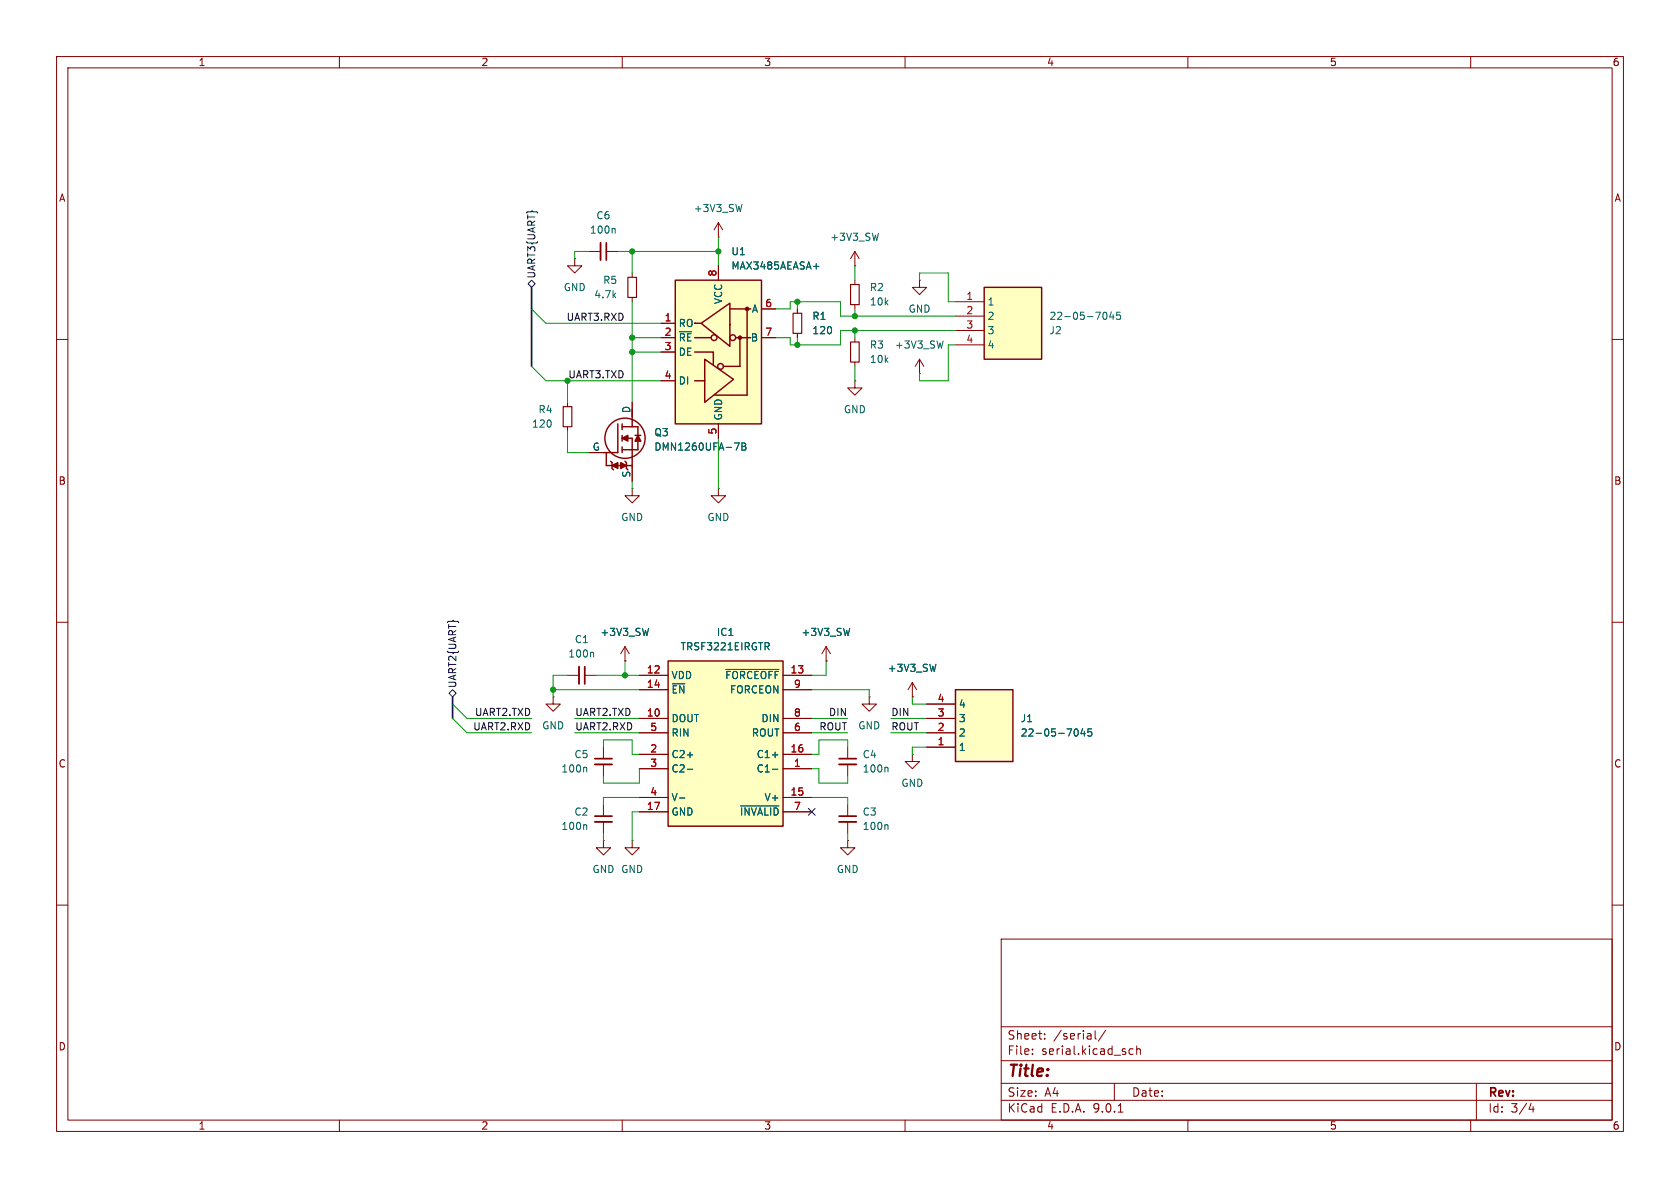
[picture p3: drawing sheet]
<svg xmlns="http://www.w3.org/2000/svg" width="297mm" height="210mm" viewBox="0 0 297 210" stroke-linecap="round" stroke-linejoin="round" font-family="sans-serif">
<g fill="none" stroke="#840000" stroke-width=".18">
<path d="M10 10h277v190h-277zM12 12h273v186h-273zM60 10v2M110 10v2M160 10v2M210 10v2M260 10v2M127 39.4l-.8 1.2M127 39.4l.8 1.2M127 39.4v2.5M101.6 45.7v1.3h1.3l-1.3 1.3-1.3-1.3h1.3M101.6 45.7h.1"/>
<path d="M104.1 44.5h2.1M107.2 44.5h2M127 41.9h.1M10 60h2M100.3 71.1v.8M100.3 75.4v.8M285 60h2M10 110h2M146 116.8h.1M146 114.3l-.7 1.3M146 114.3l.8 1.3M146 114.3v2.5"/>
<path d="M285 110h2M97.8 123.2v1.3h1.3l-1.3 1.2-1.3-1.2h1.3M97.8 123.2h.1M149.9 148.6v1.3h1.2l-1.2 1.2-1.3-1.2h1.3M149.9 148.6h.1M10 160h2M177 166h108v32h-108zM285 160h2M60 198v2M110 198v2M160 198v2M177 194.5h108"/>
<path d="M177 191.5h108M177 187.5h108M177 181.5h108M182.5 186.3v.1M182.5 185.5v.1M184.7 183.6v.1M184.7 182.8v.1M193.6 182.2v1.3l.2 .2M195.5 182.1l-1.3 2M197 191.5v3M197.7 196.6h.8M200.3 185.5l-.4-.1-.3 .3v.4l.1 .2h.6"/>
<path d="M201 185.5l.2-.1 .3 .1 .1 .9M201 184.9v1.5M210 198v2M260 198v2M261 191.5v6.5M270.7 195l-.4 1.1h.9M271 195.6v1"/>
</g>
<path d="M99.6 71.9h1.5v3.5h-1.5z" fill="none" stroke="#840000" stroke-width=".2"/>
<path d="M107.2 42.9v3.1" fill="none" stroke="#840000" stroke-width=".3"/>
<path d="M106.2 42.9v3.1" fill="none" stroke="#840000" stroke-width=".33"/>
<path d="M131.2 36.1l-.3 1.3M108.6 40.4l.2 .2v.6M150.2 111.1l-.3 1.2" fill="none" stroke="#006464" stroke-width=".18"/>
<path d="M168.9 121.9h10.2v12.7h-10.2z" fill="#ffffc2"/>
<path d="M168.9 121.9h10.2v12.7h-10.2z" fill="none" stroke="#840000" stroke-width=".25"/>
<path d="M106.7 132.1v2M106.7 135.1v2.1M163.8 132.1h5.1M163.8 129.5h5.1M163.8 127h5.1M163.8 124.5h5.1" fill="none" stroke="#840000" stroke-width=".18"/>
<path d="M103.5 135.6l.2 .2v.7M189.9 129.3l.1-.3 .2-.2a.68 .68 0 0 1 .4 .7 .68 .68 0 0 1-.4 .6l-.2-.1-.1-.4M191.4 128.8l-.3 .9h.8M191.7 129.3v.8M193 128.8h-.6l-.1 .7 .2-.2 .4 .1 .1 .2v.4l-.2 .1-.5-.1" fill="none" stroke="#006464" stroke-width=".18"/>
<path d="M105.2 134.1h3" fill="none" stroke="#840000" stroke-width=".3"/>
<path d="M105.2 135.1h3" fill="none" stroke="#840000" stroke-width=".33"/>
<path d="M118.1 116.8h20.3v29.3h-20.3z" fill="#ffffc2"/>
<path d="M118.1 116.8h20.3v29.3h-20.3z" fill="none" stroke="#840000" stroke-width=".25"/>
<g fill="none" stroke="#840000" stroke-width=".18">
<path d="M141 54.6v.8M141 58.9v.8M151.1 47h.1M151.1 44.5v2.5M151.1 49.5v.8M151.1 53.8v.8M151.1 59.7v.8M151.1 44.5l-.7 1.2M151.1 44.5l.8 1.2M162.6 49.5v1.3h1.2l-1.2 1.3-1.3-1.3h1.3M162.6 49.5h.1M151.1 67.3v1.3h1.3l-1.3 1.3-1.2-1.3h1.2"/>
<path d="M151.1 67.3h.1M151.1 64v.8M162.6 66h.1M162.6 63.5l-.8 1.3M162.6 63.5l.7 1.3M162.6 63.5v2.5M100.3 119.4h2.1M103.4 119.4h2M110.5 116.8h.1M110.5 114.3l-.8 1.3M110.5 114.3l.8 1.3M110.5 114.3v2.5"/>
<path d="M113 119.4h5.1M138.4 119.4h5.1M113 121.9h5.1M113 127h5.1M113 129.5h5.1M113 133.4h5.1M113 135.9h5.1M138.4 121.9h5.1M138.4 127h5.1M138.4 129.5h5.1M138.4 133.4h5.1M138.4 135.9h5.1"/>
<path d="M161.3 123.2h.1M161.3 120.7l-.8 1.2M161.3 120.7l.8 1.2M161.3 120.7v2.5M106.7 148.6v1.3h1.2l-1.2 1.2-1.3-1.2h1.3M106.7 148.6h.1M106.7 142.2v2.1M106.7 145.3v2M111.8 148.6v1.3h1.2l-1.2 1.2-1.3-1.2h1.3M111.8 148.6h.1M113 141h5.1M113 143.5h5.1"/>
<path d="M138.4 141h5.1M138.4 143.5h5.1"/>
</g>
<g fill="none" stroke="#006464" stroke-width=".18">
<path d="M155.3 41.2l-.3 1.3M166.7 60.3l-.3 1.2M104.8 115.3l.2 .2v.6M114.7 111.1l-.3 1.2M128.3 118.3h9.4M165.5 117.4l-.3 1.3M118.8 120.9h2.3M121.5 133.4h1M121.5 136h1M136.6 133.4h.9M136.6 136h.9M103.5 145.8l.2 .2v.6"/>
<path d="M120.1 141.1h1M130.9 142.5h6.8"/>
</g>
<path d="M103.4 117.9v3M105.2 144.3h3" fill="none" stroke="#840000" stroke-width=".3"/>
<path d="M102.4 117.9v3M105.2 145.3h3" fill="none" stroke="#840000" stroke-width=".33"/>
<path d="M140.2 55.4h1.5v3.5h-1.5zM150.4 50.3h1.5v3.5h-1.5zM150.4 60.5h1.5v3.5h-1.5z" fill="none" stroke="#840000" stroke-width=".2"/>
<path d="M174 50.8h10.1v12.7h-10.1z" fill="#ffffc2"/>
<g fill="none" stroke="#840000" stroke-width=".25">
<path d="M174 50.8h10.1v12.7h-10.1zM109.2 74.9v5.1h-2.5M110 74.9v1M110 77v1M110 79v1M110 75.4h2.8v4.1h-2.8M110 77.5h1.8v5.1M111.8 72.4v3M112.3 77h1M107.2 80v2.3h4.6M107.9 81.5l.3 .3v1l.3 .3M110.5 81.5l.2 .3v1l.3 .3"/>
<circle cx="110.5" cy="77.5" r="3.6"/>
</g>
<g fill="none" stroke="#840000" stroke-width=".18">
<path d="M168.9 53.3h5.1M168.9 55.9h5.1M168.9 58.4h5.1M111.8 71.1v2.6M168.9 61h5.1M104.1 80h2.6M111.8 86.4v1.2h1.2l-1.2 1.3-1.3-1.3h1.3M111.8 86.4h.1M111.8 82.6v2.5M127 86.4v1.2h1.3l-1.3 1.3-1.3-1.3h1.3M127 86.4h.1M149.9 132.1v2"/>
<path d="M149.9 135.1v2.1M149.9 142.2v2.1M149.9 145.3v2"/>
</g>
<path d="M195 55.7l.1-.4 .2-.1a.68 .68 0 0 1 .4 .6 .68 .68 0 0 1-.4 .7l-.2-.2-.1-.3M196.5 55.1l-.3 .9h.8M196.8 55.6v.9M198 55.2h-.6v.6l.2-.1h.4l.1 .2-.1 .4-.1 .2-.5-.2M129.8 78.3h.9l-.6 1.3M131.2 78.3h.4l.2 .2-.2 .4 .2 .1 .1 .3-.3 .3h-.4zM131.2 78.9h.4M156.8 135.6l.2 .2v.7M156.8 145.8l.2 .2v.6" fill="none" stroke="#006464" stroke-width=".18"/>
<path d="M148.3 134.1h3.1M148.3 144.3h3.1" fill="none" stroke="#840000" stroke-width=".3"/>
<path d="M148.3 135.1h3.1M148.3 145.3h3.1" fill="none" stroke="#840000" stroke-width=".33"/>
<g fill="#840000" stroke="#840000" stroke-width=".25">
<path d="M108.2 82.3l1-.5v1z"/>
<path d="M110 77.5l1-.5v1z"/>
<path d="M109.7 81.8l1 .5-1 .5z"/>
<path d="M112.8 77l.5 1h-1z"/>
</g>
<path d="M119.4 49.5h15.2v25.4h-15.2z" fill="#ffffc2"/>
<g fill="none" stroke="#840000" stroke-width=".25">
<path d="M119.4 49.5h15.2v25.4h-15.2zM122.8 59.7h2.9M122.9 57.2h-.1h1M124 57.2l5-3.6v7.6zM129 54.6h3.7M130 59.7h2.7M130.8 59.7v5.1h-2.9M132.1 54.6v15.3h-5.7M122.8 62.2h3.3v2.3M122.8 67.3h1.7M124.6 63.5l5.1 3.6-5.1 4z"/>
<circle cx="126.2" cy="59.7" r=".51"/>
<circle cx="129.5" cy="59.7" r=".51"/>
<circle cx="127.4" cy="64.8" r=".51"/>
</g>
<g fill="#840000" stroke="#840000" stroke-width=".25">
<circle cx="130.8" cy="59.7" r=".28"/>
<circle cx="132.1" cy="54.6" r=".28"/>
</g>
<g fill="none" stroke="#840000" stroke-width=".18">
<path d="M111.8 48.3v.7M111.8 52.6v.7M116.8 57.2h2.6M116.8 59.7h2.6M127 47v2.5M134.6 59.7h2.6M134.6 54.6h2.6M141 54.6v.8M141 58.9v.8M111.8 71.1v2.6M116.8 62.2h2.6M116.8 67.3h2.6"/>
<path d="M127 74.9v2.6M104.1 80h2.6M111.8 82.6v2.5M110.5 116.8h.1M113 119.4h5.1M138.4 119.4h5.1M146 116.8h.1M113 121.9h5.1M113 127h5.1M113 129.5h5.1M113 133.4h5.1M113 135.9h5.1"/>
<path d="M138.4 121.9h5.1M138.4 127h5.1M138.4 129.5h5.1M138.4 133.4h5.1M138.4 135.9h5.1M153.7 123.2v1.3h1.2l-1.2 1.2-1.3-1.2h1.3M153.7 123.2h.1M161.3 133.4v1.2h1.3l-1.3 1.3-1.3-1.3h1.3M161.3 133.4h.1M161.3 123.2h.1M163.8 127h5.1M163.8 129.5h5.1"/>
<path d="M163.8 132.1h5.1M163.8 124.5h5.1M113 141h5.1M113 143.5h5.1M138.4 141h5.1M138.4 143.5h5.1"/>
</g>
<g fill="none" stroke="#006464" stroke-width=".18">
<path d="M143.8 47.1h1M129.8 78.3h.9l-.6 1.3M131.2 78.3h.4l.2 .2-.2 .4 .2 .1 .1 .3-.3 .3h-.4zM131.2 78.9h.4M114.7 111.1l-.3 1.2M128.3 118.3h9.4M150.2 111.1l-.3 1.2M165.5 117.4l-.3 1.3M118.8 120.9h2.3M121.5 133.4h1M121.5 136h1M136.6 133.4h.9"/>
<path d="M136.6 136h.9M189.9 129.3l.1-.3 .2-.2a.68 .68 0 0 1 .4 .7 .68 .68 0 0 1-.4 .6l-.2-.1-.1-.4M191.4 128.8l-.3 .9h.8M191.7 129.3v.8M193 128.8h-.6l-.1 .7 .2-.2 .4 .1 .1 .2v.4l-.2 .1-.5-.1M120.1 141.1h1M130.9 142.5h6.8"/>
</g>
<path d="M111 49h1.5v3.6h-1.5z" fill="none" stroke="#840000" stroke-width=".2"/>
<path d="M93.3 50.2l.7-.7 .6 .7-.6 .6zM79.4 122.6l.6-.7 .6 .7-.6 .6zM142.9 142.9l1.2 1.2M144.1 142.9l-1.2 1.2" fill="none" stroke="#000084" stroke-width=".18"/>
<path d="M94 50.8v14M80 123.2v3.8" fill="none" stroke="#000084" stroke-width=".3"/>
<g fill="none" stroke="#009600" stroke-width=".18">
<path d="M94 54.6l2.5 2.6h20.3M104.1 44.5h-2.5v1.2M109.2 44.5h17.8M111.8 59.7h5M111.8 44.5v3.8M111.8 53.3v17.8M127 41.9v5.1M137.2 54.6h2.5v-1.3h8.9v2.6h20.3M141 53.3v1.3M141 59.7v1.3M151.1 47v2.5M151.1 54.6v1.3"/>
<path d="M151.1 58.4v1.3M162.6 49.5v-1.2h5v5h1.3M168.9 58.4h-20.3v2.6h-8.9v-1.3h-2.5M94 64.8l2.5 2.5h20.3M100.3 67.3v3.8M100.3 76.2v3.8h3.8M111.8 62.2h5M127 77.5v8.9M151.1 64.8v2.5M168.9 61h-1.3v6.3h-5v-1.3M111.8 85.1v1.3M100.3 119.4h-2.5v3.8"/>
<path d="M105.4 119.4h7.6M110.5 116.8v2.6M146 116.8v2.6h-2.5M80 124.5l2.5 2.5h11.5M80 127l2.5 2.5h11.5M97.8 121.9h15.2M101.6 127h11.4M101.6 129.5h11.4M106.7 132.1v-1.3h5.1v2.6h1.2M113 135.9v2.5h-6.3v-1.2M143.5 121.9h10.2v1.3M143.5 135.9h1.3v2.5h5.1v-1.2"/>
<path d="M143.5 127h6.4M143.5 129.5h6.4M149.9 132.1v-1.3h-5.1v2.6h-1.3M157.5 127h6.3M157.5 129.5h6.3M161.3 123.2v1.3h2.5M163.8 132.1h-2.5v1.3M106.7 147.3v1.3M113 141h-6.3v1.2M113 143.5h-1.2v5.1M143.5 141h6.4v1.2M149.9 147.3v1.3"/>
</g>
<g fill="#009600" stroke="#009600" stroke-width=".18">
<circle cx="111.8" cy="44.5" r=".46"/>
<circle cx="111.8" cy="59.7" r=".46"/>
<circle cx="111.8" cy="62.2" r=".46"/>
<circle cx="100.3" cy="67.3" r=".46"/>
<circle cx="127" cy="44.5" r=".46"/>
<circle cx="110.5" cy="119.4" r=".46"/>
<circle cx="97.8" cy="121.9" r=".46"/>
<circle cx="151.1" cy="55.9" r=".46"/>
<circle cx="151.1" cy="58.4" r=".46"/>
<circle cx="141" cy="53.3" r=".46"/>
<circle cx="141" cy="61" r=".46"/>
</g>
<text font-size="2.8" fill="#840000" x="178" y="190.9">Title:</text>
<g font-size="2.1" fill="#840000">
<text x="178" y="184">Sheet:</text>
<text x="186.2" y="184">/serial/</text>
<text x="178" y="186.7">File:</text>
<text x="184.1" y="186.7">serial.kicad_sch</text>
<text x="178" y="196.9">KiCad</text>
<text x="178" y="194.1">Size:</text>
<text x="184.7" y="194.1">A4</text>
<text x="185.7" y="196.9">E.D.A.</text>
<text x="193.3" y="196.9">9.0.1</text>
<text x="200" y="194.1">Date:</text>
<text x="263" y="194.3">Rev:</text>
<text x="263" y="196.9">Id:</text>
<text x="267.1" y="196.9">3/4</text>
</g>
<g font-size="1.8" fill="#840000">
<text x="35" y="11.9">1</text>
<text x="85" y="11.9">2</text>
<text x="135" y="11.9">3</text>
<text x="185" y="11.9">4</text>
<text x="235" y="11.9">5</text>
<text x="285" y="11.9">6</text>
<text x="10.3" y="35.9">A</text>
<text x="285.3" y="35.9">A</text>
<text x="10.3" y="85.9">B</text>
<text x="285.3" y="85.9">B</text>
<text x="10.3" y="135.9">C</text>
<text x="285.3" y="135.9">C</text>
<text x="10.3" y="185.9">D</text>
<text x="285.3" y="185.9">D</text>
<text x="35" y="199.9">1</text>
<text x="85" y="199.9">2</text>
<text x="135" y="199.9">3</text>
<text x="185" y="199.9">4</text>
<text x="235" y="199.9">5</text>
<text x="285" y="199.9">6</text>
</g>
<g font-size="1.8" fill="#006464">
<text x="104.2" y="41.5">100n</text>
<text x="105.3" y="39">C6</text>
<text x="122.5" y="37.7">+3V3_SW</text>
<text x="129.2" y="45.3">U1</text>
<text x="129.2" y="47.9">MAX3485AEASA+</text>
<text x="146.7" y="42.8">+3V3_SW</text>
<text x="99.6" y="51.7">GND</text>
<text x="105" y="52.9">4.7k</text>
<text x="106.5" y="50.4">R5</text>
<text x="127.9" y="53.9" transform="rotate(-90 127.9 53.9)">VCC</text>
<text x="153.7" y="51.7">R2</text>
<text x="119.9" y="58">RO</text>
<text x="132.8" y="55.5">A</text>
<text x="143.5" y="56.7">R1</text>
<text x="143.5" y="59.3">120</text>
<text x="153.7" y="54.2">10k</text>
<text x="160.5" y="55.5">GND</text>
<text x="174.5" y="54.2">1</text>
<text x="174.5" y="56.7">2</text>
<text x="174.5" y="59.3">3</text>
<text x="185.4" y="59.3">J2</text>
<text x="185.4" y="56.7">22-05-7045</text>
<text x="119.9" y="60.6">~{RE}</text>
<text x="119.9" y="63.1">DE</text>
<text x="132.6" y="60.6">B</text>
<text x="153.7" y="61.8">R3</text>
<text x="153.7" y="64.4">10k</text>
<text x="158.1" y="61.8">+3V3_SW</text>
<text x="174.5" y="61.8">4</text>
<text x="119.9" y="68.2">DI</text>
<text x="93.9" y="75.8">120</text>
<text x="95.1" y="73.3">R4</text>
<text x="111.5" y="73.1" transform="rotate(-90 111.5 73.1)">D</text>
<text x="115.6" y="77.3">Q3</text>
<text x="127.9" y="74.4" transform="rotate(-90 127.9 74.4)">GND</text>
<text x="149.1" y="73.3">GND</text>
<text x="104.7" y="79.8">G</text>
<text x="115.6" y="79.9">DMN1260UFA-7B</text>
<text x="111.5" y="84.5" transform="rotate(-90 111.5 84.5)">S</text>
<text x="109.7" y="92.3">GND</text>
<text x="125" y="92.3">GND</text>
<text x="101.5" y="113.9">C1</text>
<text x="106" y="112.6">+3V3_SW</text>
<text x="126.6" y="112.6">IC1</text>
<text x="141.6" y="112.6">+3V3_SW</text>
<text x="100.4" y="116.4">100n</text>
<text x="120.2" y="115.2">TRSF3221EIRGTR</text>
<text x="156.8" y="119">+3V3_SW</text>
<text x="118.6" y="120.2">VDD</text>
<text x="118.6" y="122.8">~{EN}</text>
<text x="128.1" y="120.2">~{FORCEOFF}</text>
<text x="128.9" y="122.8">FORCEON</text>
<text x="169.4" y="125.3">4</text>
<text x="95.8" y="129.1">GND</text>
<text x="118.6" y="127.9">DOUT</text>
<text x="118.6" y="130.4">RIN</text>
<text x="132.8" y="130.4">ROUT</text>
<text x="134.5" y="127.9">DIN</text>
<text x="151.6" y="129.1">GND</text>
<text x="169.4" y="130.4">2</text>
<text x="169.4" y="127.9">3</text>
<text x="180.3" y="127.9">J1</text>
<text x="180.3" y="130.4">22-05-7045</text>
<text x="99.1" y="136.8">100n</text>
<text x="101.4" y="134.2">C5</text>
<text x="118.6" y="134.2">C2+</text>
<text x="118.6" y="136.8">C2-</text>
<text x="133.7" y="134.2">C1+</text>
<text x="133.7" y="136.8">C1-</text>
<text x="152.4" y="134.2">C4</text>
<text x="152.4" y="136.8">100n</text>
<text x="169.4" y="132.9">1</text>
<text x="118.6" y="141.8">V-</text>
<text x="135.1" y="141.8">V+</text>
<text x="159.3" y="139.3">GND</text>
<text x="99.1" y="146.9">100n</text>
<text x="101.4" y="144.4">C2</text>
<text x="118.6" y="144.4">GND</text>
<text x="130.7" y="144.4">~{INVALID}</text>
<text x="152.4" y="144.4">C3</text>
<text x="152.4" y="146.9">100n</text>
<text x="104.6" y="154.5">GND GND</text>
<text x="147.8" y="154.5">GND</text>
</g>
<g font-size="1.8" fill="#000084">
<text x="94.8" y="49.3" transform="rotate(-90 94.8 49.3)">UART3{UART}</text>
<text x="80.9" y="121.7" transform="rotate(-90 80.9 121.7)">UART2{UART}</text>
</g>
<g font-size="1.8" fill="#a90000">
<text x="126.7" y="49" transform="rotate(-90 126.7 49)">8</text>
<text x="170.7" y="53.1">1</text>
<text x="117.4" y="56.9">1</text>
<text x="117.4" y="59.4">2</text>
<text x="135.2" y="54.4">6</text>
<text x="135.2" y="59.4">7</text>
<text x="170.7" y="55.6">2</text>
<text x="170.7" y="58.2">3</text>
<text x="117.4" y="62">3</text>
<text x="170.7" y="60.7">4</text>
<text x="117.4" y="67.1">4</text>
<text x="126.7" y="76.9" transform="rotate(-90 126.7 76.9)">5</text>
<text x="114.3" y="119.1">12</text>
<text x="139.7" y="119.1">13</text>
<text x="114.3" y="121.7">14</text>
<text x="140.3" y="121.7">9</text>
<text x="165.7" y="124.2">4</text>
<text x="114.3" y="126.7">10</text>
<text x="114.9" y="129.3">5</text>
<text x="140.3" y="126.7">8</text>
<text x="140.3" y="129.3">6</text>
<text x="165.7" y="131.8">1</text>
<text x="165.7" y="129.3">2</text>
<text x="165.7" y="126.7">3</text>
<text x="114.9" y="133.1">2</text>
<text x="114.9" y="135.6">3</text>
<text x="139.7" y="133.1">16</text>
<text x="140.3" y="135.6">1</text>
<text x="114.3" y="143.3">17</text>
<text x="114.9" y="140.7">4</text>
<text x="139.7" y="140.7">15</text>
<text x="140.3" y="143.3">7</text>
</g>
<g font-size="1.8" fill="#0f0f0f">
<text x="100.1" y="56.8">UART3.RXD</text>
<text x="100.4" y="67">UART3.TXD</text>
<text x="83.6" y="129.2">UART2.RXD</text>
<text x="83.9" y="126.7">UART2.TXD</text>
<text x="101.6" y="129.2">UART2.RXD</text>
<text x="101.6" y="126.7">UART2.TXD</text>
<text x="144.8" y="129.2">ROUT</text>
<text x="146.5" y="126.7">DIN</text>
<text x="157.5" y="129.2">ROUT</text>
<text x="157.5" y="126.7">DIN</text>
</g>
</svg>
